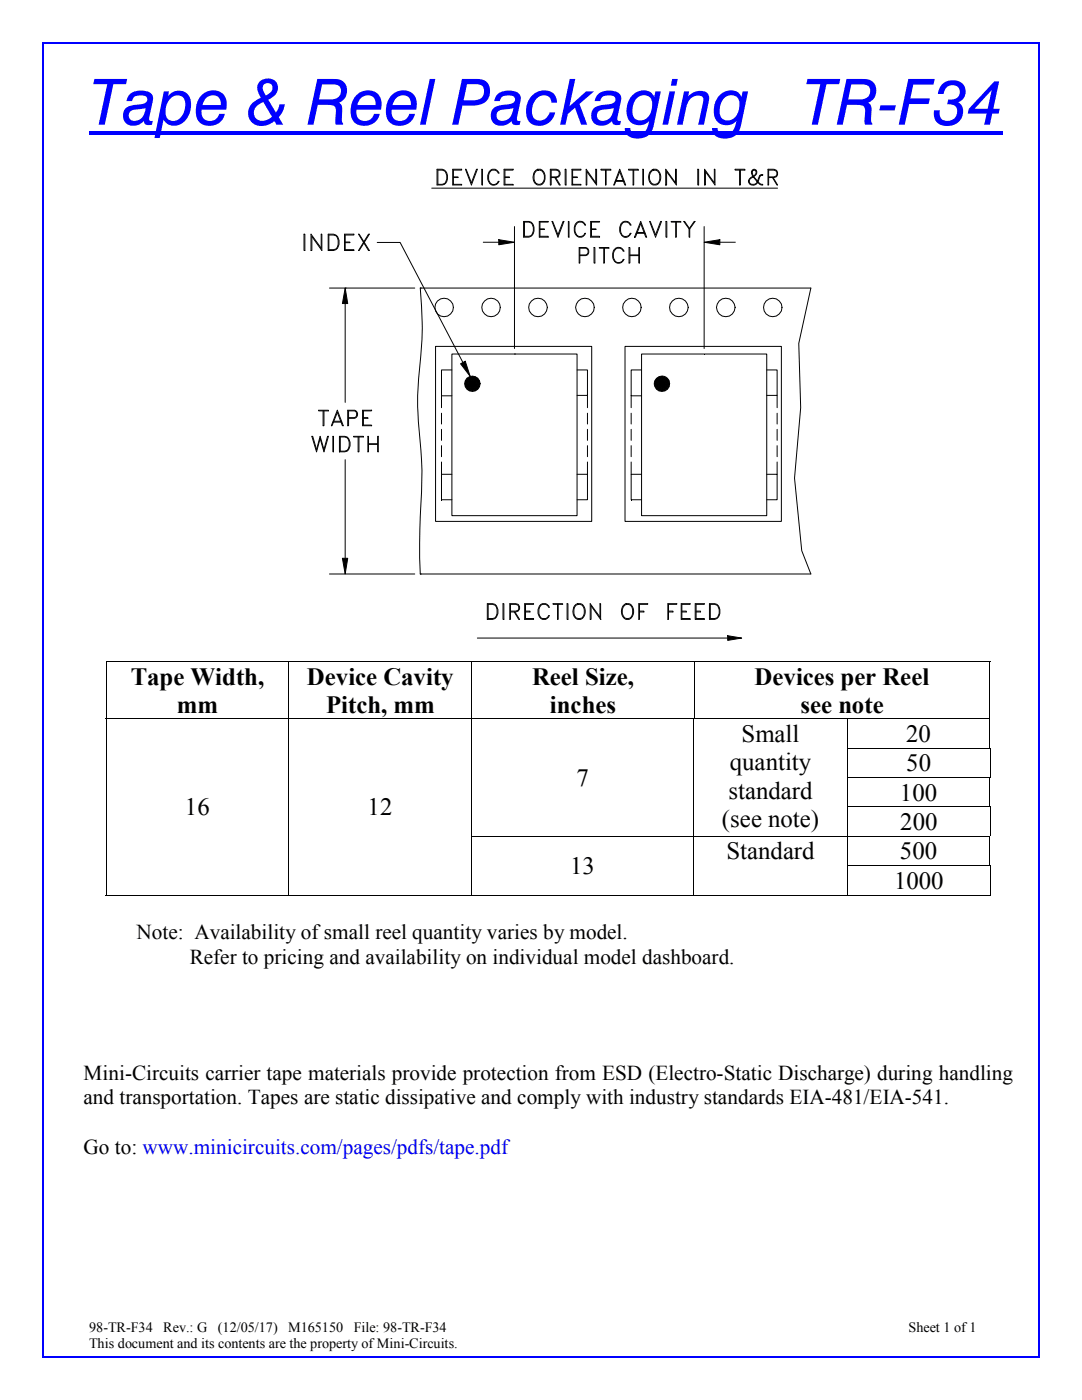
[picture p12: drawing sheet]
<svg xmlns="http://www.w3.org/2000/svg" width="216mm" height="279mm" viewBox="0 0 216 279" stroke-linecap="round" stroke-linejoin="round" font-family="sans-serif">
<path d="M17.8 26.2h182.3v.7h-182.3z" fill="#00f"/>
<path d="M59.4 33h103.7v95.7h-103.7z" fill="#fff"/>
<path d="M59.4 33h103.7v95.7h-103.7z" fill="none" stroke="#fff" stroke-width=".2"/>
<g fill="none" stroke="#000" stroke-width=".2">
<path d="M86.1 37.5h69.1M87.2 33.8h1.1a1.69 1.69 0 0 1 1 1.5 1.69 1.69 0 0 1-1 1.6h-1.1zM87.4 34h.9a1.61 1.61 0 0 1 .6 2.5l-.6 .3h-.9zM90.3 33.8h1.8v.2h-1.6v2.8h1.6v.1h-1.8zM90.5 35.3h.9v.1h-.9M92.9 33.8h.1l1.1 2.7 1-2.7h.1l-1.1 3.1zM96.1 33.8h.2v3.1h-.2zM97.6 34.2a1.07 1.07 0 0 1 1.1-.4 1.07 1.07 0 0 1 .9 .7h-.2l-.1-.3-.5-.2a1.05 1.05 0 0 0-1.3 1 1.28 1.28 0 0 0 1.2 1.8l.6-.3 .1-.3h.2a1.16 1.16 0 0 1-1.4 .7 1.16 1.16 0 0 1-.9-1.2v-.7zM100.6 33.8h1.8v.2h-1.6v2.8h1.6v.1h-1.8zM100.8 35.3h.8v.1h-.8M107 34a1.19 1.19 0 0 1 1.8 1 1.32 1.32 0 0 1-.4 1.5 1.32 1.32 0 0 1-1.6 .1 1.97 1.97 0 0 1 .2-2.6zM107 34.1a1.06 1.06 0 0 1 1.6 .9 1.36 1.36 0 0 1-1.2 1.8 1.5 1.5 0 0 1-.7-2.3z"/>
<path d="M110 35.3h1l.5-.2 .1-.3-.1-.7-.5-.1h-1v2.9h-.2v-3.1h1.2a.86 .86 0 0 1 .8 .6 .86 .86 0 0 1-.3 .9l-1.5 .1M110.7 35.4l.9 1.5h.2l-.9-1.5M112.8 33.8h.1v3.1h-.1zM114.3 35.3h.9v.1h-.9M114.3 36.8v-2.8h1.6v-.2h-1.8v3.1h1.8v-.1h-1.6M117 33.8l1.9 2.7v-2.7h.1v3.1l-1.9-2.7v2.7h-.1zM119.9 33.8h2v.2h-2zM120.8 34v2.9h.1v-2.9M122.8 36.2h1.7M122.9 36h1.5M123.7 33.8l1.1 3.1h-.1l-1-2.7-1.1 2.7h-.1zM125.4 33.8h1.9l.1 .2h-2z"/>
<path d="M126.3 34v2.9h.1v-2.9M128.3 33.8h.1v3.1h-.1zM130 34.1a1.03 1.03 0 0 1 1.1 0 1.03 1.03 0 0 1 .6 .9 1.31 1.31 0 0 1-1.2 1.8 1.63 1.63 0 0 1-.5-2.7zM130 34l.3-.2a1.52 1.52 0 0 1 1.5 2.1 1.16 1.16 0 0 1-1.3 1.1 1.16 1.16 0 0 1-1-1.3 1.82 1.82 0 0 1 .5-1.7zM132.8 33.8l2 2.7v-2.7h.2v3.1l-2-2.7v2.7h-.2zM139.2 33.8h.2v3.1h-.2zM140.6 33.8l1.9 2.7v-2.7h.2v3.1l-1.9-2.7v2.7h-.2zM146.7 33.8h1.9v.2h-1.9zM147.6 34v2.9h.1v-2.9M150.1 34.1l.3-.1 .5 .1M150.2 34a1.24 1.24 0 0 0 .3 1.4l1.1 1.2 .6 .2v.1h-.3a4.1 4.1 0 0 1-2-2.7l.2-.2 .4-.2a.66 .66 0 0 1 .4 1l-1.1 .8a.66 .66 0 0 0-.3 .6 .66 .66 0 0 0 .4 .6h.6l.5-.3a2.64 2.64 0 0 1 .9-1.7h.3v.2l-.6 .1M150.7 34a.68 .68 0 0 1-.2 1l-.7 .4a.85 .85 0 0 0-.3 1.3 .85 .85 0 0 0 1.3 .1 3.4 3.4 0 0 0 1-1.8"/>
<path d="M153.4 35.3h1l.5-.2 .1-.3-.1-.7-.5-.1h-1v2.9h-.2v-3.1h1.2a.83 .83 0 0 1 .8 .8 .83 .83 0 0 1-.8 .8h-1M154.1 35.4l.9 1.5h.2l-.9-1.5M60.7 46.7h.1v3.3h-.1zM62.1 46.7l2 2.8v-2.8h.1v3.3l-2-2.8v2.8h-.1zM65.5 46.7h1a1.73 1.73 0 0 1 1.2 1.7 1.73 1.73 0 0 1-1.2 1.6h-1zM65.6 46.9h.9a1.53 1.53 0 0 1 .9 2.3l-.4 .5-1.4 .1zM65.7 57.5h17.1M68.7 46.7h1.9v.2h-1.7v2.9h1.7v.2h-1.9zM68.9 57.5h.1M68.9 48.3h.9v.1h-.9M68.9 57.5l.5 3.1h-1.1zM71.5 46.7h.2l2 3.3h-.2z"/>
<path d="M73.5 46.7h.2l-2 3.3h-.2zM75.3 48.4h4.5l12.6 23.9M83.9 57.5a86.7 86.7 0 0 1-.5 19.3l-.1 4.1 .2 3.3a85.1 85.1 0 0 1 .4 18.8l-.2 5.4 .2 6.2M83.9 57.5h77.9l-2.4 11 .4 12.9-1.3 14 1.5 14.5 1.8 4.7h-77.9M83.9 57.5h.1M96.4 48.3h3.1M99.5 47.8l3.2 .5-3.2 .6zM102.7 45.2v24.4M104.5 44.2h1a1.67 1.67 0 0 1 .8 2.7l-.8 .4h-1zM104.6 44.3h.9a1.61 1.61 0 0 1 .6 2.6l-.6 .3h-.9zM107.6 44.2h1.8v.1h-1.7v2.9h1.7v.1h-1.8zM107.7 45.7h.9v.1h-.9"/>
<path d="M110.2 44.2h.1l1 2.7 1.1-2.7h.1l-1.2 3.1zM113.4 44.2h.1v3.1h-.1zM114.9 44.6a1.11 1.11 0 0 1 1.9 .3h-.1l-.2-.3-.4-.3a1.1 1.1 0 0 0-1.4 1.1 1.4 1.4 0 0 0 1.2 1.8l.5-.2 .3-.4h.1a1.15 1.15 0 0 1-1.3 .7 1.15 1.15 0 0 1-.9-1.2v-.7zM115.7 50.9h1.2a.72 .72 0 0 0 .3-1.2l-.3-.2h-1.2v3h-.1v-3.1h1.3a.83 .83 0 0 1 .6 .8 .83 .83 0 0 1-.6 .8h-1.2M117.9 44.2h1.7v.1h-1.6v2.9h1.6v.1h-1.7zM118 45.7h.9v.1h-.9M118.5 49.4h.2v3.1h-.2zM119.6 49.4h1.9v.1h-1.9zM120.5 49.5v3h.1v-3M122.6 49.8a1.11 1.11 0 0 1 1.9 .3h-.2l-.1-.3-.5-.3a1.1 1.1 0 0 0-1.3 1.1 1.4 1.4 0 0 0 1.1 1.8l.5-.2 .3-.4h.2a1.16 1.16 0 0 1-1.3 .7 1.16 1.16 0 0 1-.9-1.2v-.7zM124 44.5a1.11 1.11 0 0 1 1.9 .4h-.2l-.1-.3-.5-.3a1.05 1.05 0 0 0-1.3 1.1 1.34 1.34 0 0 0 1.1 1.8l.5-.2 .3-.4h.2a1.09 1.09 0 0 1-1.1 .8 1.09 1.09 0 0 1-1-.9 2.04 2.04 0 0 1 .2-2zM125.5 49.4h.2v3.1h-.2z"/>
<path d="M125.7 50.9h1.8M125.7 51h1.8M126.9 46.6h1.8M127.1 46.4h1.5M127.5 49.4h.1v3.1h-.1zM127.8 44.2l1.2 3.1h-.1l-1.1-2.7-1 2.7h-.2zM129.6 44.2h.2l1 2.7 1-2.7h.2l-1.2 3.1zM132.9 44.2h.2v3.1h-.2zM133.9 44.2h1.9v.1h-1.9zM134.8 44.3v3h.2v-3M137.5 45.7l1-1.5h.2l-1.1 1.5v1.6h-.1v-1.6l-1.1-1.5h.2l1 1.5M140.5 45.2v24.4"/>
<path d="M140.5 48.3l3.1-.5v1.1zM143.6 48.3h3.1M68.9 60.6v19.7M86.9 69.1h31.2v35h-31.2zM88.1 78.9v2.5M90.2 70.7h24.9v32.2h-24.9zM90.2 73.8h-2.1v5.2h2.1M91.9 72.6l.9-.5 1 3zM92.8 76.6h1.5l-1.4 .5zM92.9 76l1.4 .6h-1.5zM92.9 77.1l1.4-.5-1 1zM93.3 75.6l.4-.3 .6 1.3z"/>
<path d="M93.3 75.6l1 1-1.4-.6zM93.7 75.3l.6-.2v1.5zM94.3 76.6v1.4l-.6-.1zM94.3 76.6l1.3 .5-.3 .5zM94.3 76.6l1.3-.6 .1 .6zM94.3 76.6l-.6 1.3-.4-.3zM94.3 75.1l.5 .2-.5 1.3zM94.3 76.6l1 1-.5 .3zM94.3 76.6l.5 1.3-.5 .1zM94.3 76.6l1-1 .3 .4zM94.3 76.6h1.4l-.1 .5zM94.8 75.3l.5 .3-1 1z"/>
<path d="M102.7 70.7h.1M115.1 73.8h2.1v5.1h-2.1M117.2 78.9v2.5M124.7 69.1h31.2v35h-31.2zM125.9 78.9v2.5M128 70.7h25v32.2h-25zM128 73.8h-2.1v5.2h2.1M130.6 76.6h1.5l-1.3 .5zM130.8 76l1.3 .6h-1.5zM130.8 77.1l1.3-.5-1 1zM131.1 75.6l.4-.3 .6 1.3zM131.1 75.6l1 1-1.3-.6z"/>
<path d="M131.5 75.3l.6-.2v1.5zM132.1 76.6l.5 1.3-.5 .1zM132.1 76.6v1.4l-.6-.1zM132.1 76.6l1.3 .5-.3 .5zM132.1 76.6l1.3-.6 .1 .6zM132.1 76.6l-.6 1.3-.4-.3zM132.1 76.6h1.4l-.1 .5zM132.1 75.1l.5 .2-.5 1.3zM132.1 76.6l1 1-.5 .3zM132.6 75.3l.5 .3-1 1zM133.1 75.6l.3 .4-1.3 .6zM133.6 76.6a1.54 1.54 0 0 0-2-1.5 1.54 1.54 0 0 0-.8 2.3 1.54 1.54 0 0 0 2.4 .3l.3-.5 .1-.6"/>
<path d="M153 73.8h2.1v5.1h-2.1M155.1 78.9v2.5M62.2 87.1h.2l.8 2.6 .7-2.6 .7 2.6 .8-2.6h.1l-.9 3.1-.7-2.7-.7 2.7zM63.6 81.9h1.9v.1h-1.9zM64.5 82v3h.1v-3M66.4 87.1h.1v3.1h-.1zM66.4 84.2h1.8M66.5 84.1h1.6M67.3 81.9l1.2 3.1h-.2l-1-2.7-1 2.7h-.2zM67.7 87.1h1.1a1.63 1.63 0 0 1 .9 2.3l-.4 .6-1.6 .2zM67.9 87.2h.9a1.5 1.5 0 0 1 .8 2.2l-.3 .5-.5 .1h-.9zM68.9 91.7v19.7"/>
<path d="M69.6 83.4h1.1a.73 .73 0 0 0 .5-.7 .73 .73 0 0 0-.5-.7h-1.1v3h-.2v-3.1h1.3a.83 .83 0 0 1 .7 .8 .83 .83 0 0 1-.7 .8h-1.1M70.6 87.1h1.9v.1h-1.9zM71.5 87.2v3h.1v-3M72.3 81.9h1.9l-.1 .1h-1.6v2.8h1.6l.1 .2h-1.9zM72.5 83.4h.9v.1h-.9M73.4 87.1h.1v3.1h-.1zM73.5 88.6h1.9M73.5 88.7h1.9M75.4 87.1h.1v3.1h-.1zM88.1 82.5v2.1M88.1 85.7v2.2M88.1 88.9v2.2"/>
<path d="M88.1 92.2v2.5M90.2 94.7h-2.1v5h2.1M115.1 94.7h2.1v5h-2.1M117.2 82.5v2.1M117.2 85.7v2.2M117.2 88.9v2.2M117.2 92.2v2.5M125.9 82.5v2.1M125.9 85.7v2.2M125.9 88.9v2.2M125.9 92.2v2.5M128 94.7h-2.1v5h2.1"/>
<path d="M153 94.7h2.1v5h-2.1M155.1 82.5v2.1M155.1 85.7v2.2M155.1 88.9v2.2M155.1 92.2v2.5M65.7 114.6h17.1M68.3 111.4h1.1l-.5 3.2zM83.9 114.6h.1M95.2 127.3h50M97.2 120.5h1.1a1.63 1.63 0 0 1 .9 2.4l-.4 .5-.5 .2h-1.1zM97.4 120.6h.9a1.55 1.55 0 0 1 .6 2.5l-.6 .3h-.9zM100.4 120.5h.1v3.1h-.1z"/>
<path d="M101.9 122h1l.5-.2 .1-.3-.1-.7-.5-.2h-1v3h-.2v-3.1h1.2a.82 .82 0 0 1 .8 .6 .82 .82 0 0 1-.3 .9l-.5 .1h-1M102.6 122.1l.9 1.5h.2l-1-1.5M104.7 120.5h1.8v.1h-1.6v2.8h1.6v.2h-1.8zM104.9 122h.8v.1h-.8M107.7 120.9a1.1 1.1 0 0 1 1-.5 1.1 1.1 0 0 1 .9 .8l-.7-.6h-.7a1.71 1.71 0 0 0 0 2.8h.7l.7-.5a1.12 1.12 0 0 1-1.7 .5 1.94 1.94 0 0 1-.2-2.5zM110.4 120.5h1.9v.1h-1.9zM111.3 120.6v3h.1v-3M113.2 120.5h.1v3.1h-.1zM114.9 120.8a1.06 1.06 0 0 1 1.7 .9 1.38 1.38 0 0 1-.9 1.7h-.3a1.38 1.38 0 0 1-.9-1.7zM114.9 120.6a1.27 1.27 0 0 1 1.4 .1 1.27 1.27 0 0 1 .5 1.3 1.23 1.23 0 0 1-.7 1.5 1.23 1.23 0 0 1-1.6-.6 2.02 2.02 0 0 1 .4-2.3zM117.8 120.5l1.9 2.6v-2.6h.1l.1 3.1-2-2.7v2.7h-.1zM124.6 120.8a1.03 1.03 0 0 1 1.1-.1 1.03 1.03 0 0 1 .5 1 1.38 1.38 0 0 1-.9 1.7 .99 .99 0 0 1-1.1-1v-.7z"/>
<path d="M124.6 120.6a1.25 1.25 0 0 1 1.4 .1 1.25 1.25 0 0 1 .4 1.3 1.21 1.21 0 0 1-.7 1.5 1.21 1.21 0 0 1-1.5-.6 1.98 1.98 0 0 1 .4-2.3zM127.5 120.5h1.7v.1h-1.6v3h-.1zM127.6 122h.9v.1h-.9M133.3 120.5h1.7v.1h-1.6v3h-.1zM133.4 122h.9v.1h-.9M135.9 120.5h1.8v.1h-1.6v2.8h1.6v.2h-1.8zM136.1 122h.8v.1h-.8M138.8 123.6l-.1-3.1h1.8v.1h-1.6v2.8h1.6v.2h-1.8M138.9 122h.9v.1h-.9M141.6 120.5h1a1.67 1.67 0 0 1 .7 2.6l-.7 .5h-1zM141.7 120.6h.9a1.61 1.61 0 0 1 .6 2.5l-.6 .3h-.9zM145.2 126.9l2.8 .4-2.8 .5z"/>
<circle cx="88.6" cy="61.4" r="1.85"/>
<circle cx="94.3" cy="76.6" r="1.53"/>
<circle cx="98" cy="61.3" r="1.84"/>
<circle cx="107.4" cy="61.4" r="1.85"/>
<circle cx="116.7" cy="61.4" r="1.85"/>
<circle cx="126.1" cy="61.3" r="1.84"/>
<circle cx="135.5" cy="61.4" r="1.85"/>
<circle cx="144.8" cy="61.4" r="1.85"/>
<circle cx="154.2" cy="61.4" r="1.85"/>
</g>
<g fill="#000">
<path d="M99.5 47.8l3.2 .5-3.2 .6zM140.5 48.3l3.1-.5v1.1zM68.9 57.5l.5 3.1h-1.1zM91.9 72.6l.9-.5 1 3zM92.8 76.6h1.5l-1.4 .5zM92.9 76l1.4 .6h-1.5zM92.9 77.1l1.4-.5-1 1zM93.3 75.6l1 1-1.4-.6zM94.3 76.6l-.6 1.3-.4-.3zM93.3 75.6l.4-.3 .6 1.3zM94.3 76.6v1.4l-.6-.1zM93.7 75.3l.6-.2v1.5z"/>
<path d="M94.3 76.6l.5 1.3-.5 .1zM94.3 75.1l.5 .2-.5 1.3zM94.3 76.6l1 1-.5 .3zM94.8 75.3l.5 .3-1 1zM94.3 76.6l1.3 .5-.3 .5zM94.3 76.6l1-1 .3 .4zM94.3 76.6h1.4l-.1 .5zM94.3 76.6l1.3-.6 .1 .6zM130.6 76.6h1.5l-1.3 .5zM130.8 76l1.3 .6h-1.5zM130.8 77.1l1.3-.5-1 1zM131.1 75.6l1 1-1.3-.6z"/>
<path d="M132.1 76.6l-.6 1.3-.4-.3zM131.1 75.6l.4-.3 .6 1.3zM132.1 76.6v1.4l-.6-.1zM131.5 75.3l.6-.2v1.5zM132.1 76.6l.5 1.3-.5 .1zM132.1 75.1l.5 .2-.5 1.3zM132.1 76.6l1 1-.5 .3zM132.6 75.3l.5 .3-1 1zM132.1 76.6l1.3 .5-.3 .5zM133.1 75.6l.3 .4-1.3 .6zM132.1 76.6h1.4l-.1 .5zM132.1 76.6l1.3-.6 .1 .6z"/>
<path d="M68.3 111.4h1.1l-.5 3.2zM145.2 126.9l2.8 .4-2.8 .5z"/>
</g>
<path d="M14.1 130.6h190.5v50.6h-190.5z" fill="#fff"/>
<g fill="#000">
<path d="M21.2 131.9h.1v.1h-.1zM197.4 131.9h.2v.1h-.2zM21.1 143.4h.2v.2h-.2zM21.1 149.3h.2v.1h-.2zM21.1 155.1h.2v.2h-.2zM57.5 149.3h.2v.1h-.2zM57.5 155.1h.2v.2h-.2zM94 149.3h.2v.1h-.2zM94 155.1h.2v.2h-.2zM138.4 149.3h.2v.1h-.2zM138.4 155.1h.2v.2h-.2zM21.1 161h.2v.1h-.2z"/>
<path d="M21.1 166.8h.2v.2h-.2zM21.1 172.7h.2v.1h-.2zM57.5 161h.2v.1h-.2zM57.5 166.8h.2v.2h-.2zM57.5 172.7h.2v.1h-.2zM94 161h.2v.1h-.2zM94 172.7h.2v.1h-.2zM138.4 161h.2v.1h-.2zM138.4 172.7h.2v.1h-.2zM197.5 178.6h.2v.1h-.2z"/>
</g>
<g fill="none" stroke="#000" stroke-width=".2">
<path d="M21.2 132h176.4M21.3 132v11.4M57.7 132v11.4M94.1 132v11.4M138.5 132v11.4M197.5 132v11.4M21.1 143.5h176.5M21.2 143.6v5.7M21.2 149.4v5.7M21.2 155.3v5.7M57.6 143.6v5.7M57.6 149.4v5.7"/>
<path d="M57.6 155.3v5.7M94.1 143.6v5.7M94.1 149.4v5.7M94.1 155.3v5.7M138.5 143.6v5.7M138.5 149.4v5.7M138.5 155.3v5.7M169 149.4h28.6M169 155.2h28.6M169.1 143.6v5.7M169.1 149.4v5.7M169.1 155.3v5.7"/>
<path d="M197.5 143.6v5.7M197.5 155.3v5.7M197.6 149.4v5.7M21.1 178.6h36.4M21.2 161.1v5.7M21.2 167v5.7M21.2 172.8v5.9M57.6 161.1v5.7M57.6 167v5.7M57.6 172.8v5.9M57.7 178.6h36.3M94 166.9h103.6"/>
<path d="M94.1 161.1v5.7M94.1 167v5.7M94.1 172.8v5.9M94.2 178.6h44.2M138.5 161.1v5.7M138.5 167v5.7M138.5 172.8v5.9M138.6 178.6h30.4M169 161h28.6M169 172.8h28.6M169.1 161.1v5.7M169.1 167v5.7"/>
<path d="M169.1 172.8v5.9M169.2 178.6h28.3M197.5 167v5.7M197.6 161.1v5.7M197.6 172.8v5.9"/>
</g>
<g fill="#fff">
<path d="M14.1 210.4h190.5v23.1h-190.5z"/>
<path d="M23.7 182.3h161.9v19.2h-161.9z"/>
</g>
<path d="M8.5 8.5h.2v.2h-.2z" fill="#00f"/>
<path d="M8.5 8.6h198.9" fill="none" stroke="#00f" stroke-width=".25"/>
<path d="M207.2 8.5h.2v.2h-.2z" fill="#00f"/>
<path d="M8.6 8.7v262M207.3 8.7v262" fill="none" stroke="#00f" stroke-width=".25"/>
<path d="M8.5 270.7h.2v.2h-.2z" fill="#00f"/>
<path d="M8.5 270.8h198.9" fill="none" stroke="#00f" stroke-width=".25"/>
<path d="M207.2 270.7h.2v.2h-.2z" fill="#00f"/>
<g font-size="12.7" fill="#00f">
<text x="17.8" y="24.9">Tape &amp; Reel Packaging</text>
<text x="160.1" y="24.9">TR-F34</text>
</g>
<g font-size="5">
<text x="26.1" y="136.6">Tape Width,</text>
<text x="61.3" y="136.6">Device Cavity</text>
<text x="106.2" y="136.6">Reel Size,</text>
<text x="150.6" y="136.6">Devices per Reel</text>
<text x="35.3" y="142.3">mm</text>
<text x="65.1" y="142.3">Pitch, mm</text>
<text x="109.7" y="142.3">inches</text>
<text x="159.7" y="142.3">see note</text>
<text x="148" y="148.1">Small</text>
<text x="180.8" y="148.1">20</text>
<text x="145.6" y="153.8">quantity</text>
<text x="180.8" y="153.9">50</text>
<text x="115" y="156.8">7</text>
<text x="145.4" y="159.4">standard</text>
<text x="179.6" y="159.8">100</text>
<text x="36.9" y="162.7">16</text>
<text x="73.4" y="162.7">12</text>
<text x="144.1" y="165.1">(see note)</text>
<text x="179.6" y="165.7">200</text>
<text x="144.9" y="171.5">Standard</text>
<text x="179.6" y="171.5">500</text>
<text x="113.7" y="174.4">13</text>
<text x="178.4" y="177.3">1000</text>
</g>
<g font-size="4.2">
<text x="27.3" y="187.4">Note: Availability of small reel quantity varies by model.</text>
<text x="37.8" y="192.4">Refer to pricing and availability on individual model dashboard.</text>
<text x="16.7" y="215.5">Mini-Circuits carrier tape materials provide protection from ESD (Electro-Static Discharge) during handling</text>
<text x="16.7" y="220.3">and transportation. Tapes are static dissipative and comply with industry standards EIA-481/EIA-541.</text>
<text x="16.7" y="230.2">Go to: www.minicircuits.com/pages/pdfs/tape.pdf</text>
</g>
<g font-size="2.8">
<text x="17.8" y="265.8">98-TR-F34</text>
<text x="17.8" y="269">This document and its contents are the property of Mini-Circuits.</text>
<text x="32.6" y="265.8">Rev.: G</text>
<text x="43.5" y="265.8">(12/05/17)</text>
<text x="57.5" y="265.8">M165150</text>
<text x="70.6" y="265.8">File: 98-TR-F34</text>
<text x="181.3" y="265.8">Sheet 1 of 1</text>
</g>
</svg>
